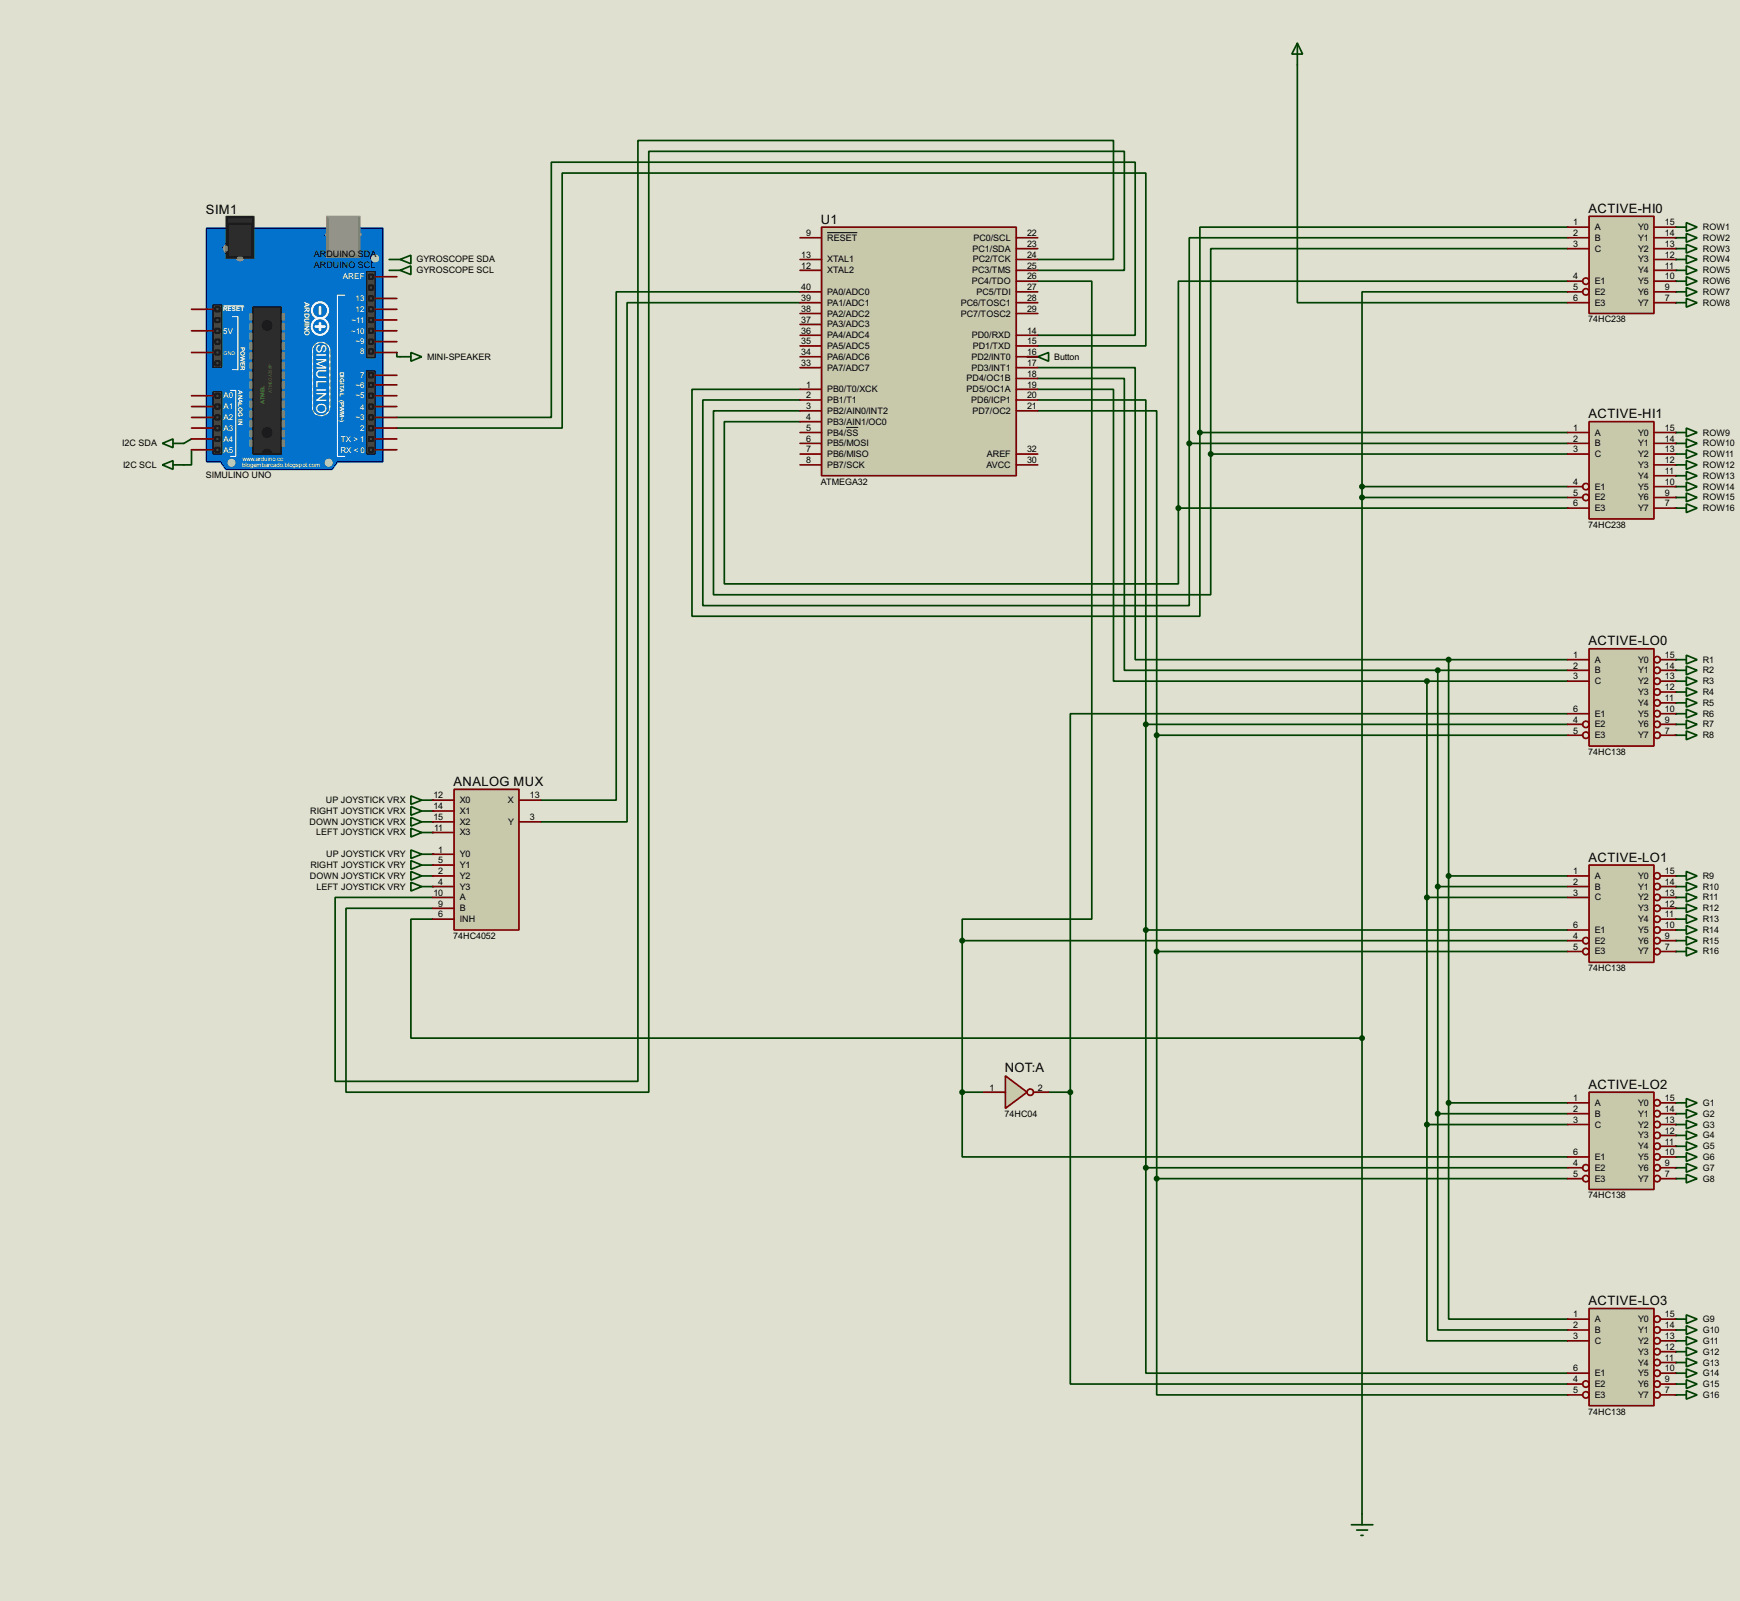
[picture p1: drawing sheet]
<svg xmlns="http://www.w3.org/2000/svg" width="409mm" height="376mm" viewBox="0 0 409 376" stroke-linecap="round" stroke-linejoin="round" font-family="sans-serif">
<path d="M0 0h408.9v376h-408.9z" fill="#e0e0d0"/>
<g fill="none" stroke="#004000" stroke-width=".4">
<path d="M243.9 78.8h22.9v-40.7h-137.2v60h-36.3M188 91.5h-25.4v53.3h119.4v-43.2M188 94h-22.8v48.3h114.3v-38.1M188 96.5h-20.3v43.2h116.8v-33M188 99.1h-17.8v38.1h106.7v-17.8M241.4 83.8h2.5M243.9 81.3h25.4v-40.6h-137.2v59.9h-38.8M243.9 94h25.4v76.2M243.9 86.4h22.9v68.6h73.6M243.9 88.9h20.3v68.6h73.7M243.9 91.5h17.8v68.5h73.6M243.9 96.5h27.9v76.2"/>
<path d="M320.1 114.3v2.6"/>
</g>
<g fill="#004000">
<circle cx="101.7" cy="188" r=".2"/>
<circle cx="101.7" cy="190.5" r=".2"/>
<circle cx="101.7" cy="193.1" r=".2"/>
<circle cx="101.7" cy="195.6" r=".2"/>
<circle cx="101.7" cy="200.7" r=".2"/>
<circle cx="101.7" cy="203.2" r=".2"/>
<circle cx="101.7" cy="205.8" r=".2"/>
<circle cx="101.7" cy="208.3" r=".2"/>
</g>
<g fill="none" stroke="#004000" stroke-width=".4">
<path d="M304.9 15.3v55.8h63.5M368.4 53.4h-86.4v48.2M368.4 55.9h-88.9v48.3M368.4 58.4h-83.9v48.3M188 68.6h-43.2v119.4h-17.7M188 71.1h-40.6v122h-20.3M243.9 61h17.8v-28h-111.8v221h-71.1v-43.2h22.9M243.9 63.5h20.3v-27.9h-111.7v221h-71.2v-43.2h20.4M368.4 68.6h-48.3v45.7M368.4 66.1h-91.5v53.3M93.3 82.8v1h.7M45 105.7v3.5h-1.8"/>
<path d="M45 103.1l-1.8 1.1M320.1 116.9v238.7M101.7 215.9h-5.1v28h223.5"/>
</g>
<g fill="#004000">
<circle cx="393.8" cy="53.4" r=".2"/>
<circle cx="393.8" cy="55.9" r=".2"/>
<circle cx="393.8" cy="58.4" r=".2"/>
<circle cx="393.8" cy="61" r=".2"/>
<circle cx="393.8" cy="63.5" r=".2"/>
<circle cx="393.8" cy="66.1" r=".2"/>
<circle cx="393.8" cy="68.6" r=".2"/>
<circle cx="393.8" cy="71.1" r=".2"/>
</g>
<path d="M276.9 119.4h91.5M279.5 104.2h88.9M282 101.6h86.4M284.5 106.7h83.9M320.1 116.9h48.3M320.1 114.3h48.3" fill="none" stroke="#004000" stroke-width=".4"/>
<g fill="#004000">
<circle cx="393.8" cy="101.6" r=".2"/>
<circle cx="393.8" cy="104.2" r=".2"/>
<circle cx="393.8" cy="106.7" r=".2"/>
<circle cx="393.8" cy="109.2" r=".2"/>
<circle cx="393.8" cy="111.8" r=".2"/>
<circle cx="393.8" cy="114.3" r=".2"/>
<circle cx="393.8" cy="116.9" r=".2"/>
<circle cx="393.8" cy="119.4" r=".2"/>
</g>
<path d="M337.9 157.5h30.5M340.4 155h28M269.3 170.2h99.1M271.8 172.7h96.6M335.3 160h33.1" fill="none" stroke="#004000" stroke-width=".4"/>
<g fill="#004000">
<circle cx="393.8" cy="155" r=".2"/>
<circle cx="393.8" cy="157.5" r=".2"/>
<circle cx="393.8" cy="160" r=".2"/>
<circle cx="393.8" cy="162.6" r=".2"/>
<circle cx="393.8" cy="165.1" r=".2"/>
<circle cx="393.8" cy="167.7" r=".2"/>
<circle cx="393.8" cy="170.2" r=".2"/>
<circle cx="393.8" cy="172.7" r=".2"/>
<circle cx="393.8" cy="205.8" r=".2"/>
<circle cx="393.8" cy="208.3" r=".2"/>
<circle cx="393.8" cy="210.8" r=".2"/>
<circle cx="393.8" cy="213.4" r=".2"/>
<circle cx="393.8" cy="215.9" r=".2"/>
<circle cx="393.8" cy="218.5" r=".2"/>
<circle cx="393.8" cy="221" r=".2"/>
<circle cx="393.8" cy="223.5" r=".2"/>
<circle cx="393.8" cy="259.1" r=".2"/>
<circle cx="393.8" cy="261.6" r=".2"/>
<circle cx="393.8" cy="264.2" r=".2"/>
<circle cx="393.8" cy="266.7" r=".2"/>
<circle cx="393.8" cy="269.3" r=".2"/>
<circle cx="393.8" cy="271.8" r=".2"/>
<circle cx="393.8" cy="274.3" r=".2"/>
<circle cx="393.8" cy="276.9" r=".2"/>
<circle cx="393.8" cy="309.9" r=".2"/>
<circle cx="393.8" cy="312.4" r=".2"/>
<circle cx="393.8" cy="315" r=".2"/>
<circle cx="393.8" cy="317.5" r=".2"/>
<circle cx="393.8" cy="320.1" r=".2"/>
<circle cx="393.8" cy="322.6" r=".2"/>
<circle cx="393.8" cy="325.1" r=".2"/>
<circle cx="393.8" cy="327.7" r=".2"/>
</g>
<g fill="none" stroke="#004000" stroke-width=".4">
<path d="M243.9 66.1h12.7v149.8h-30.5v5.1M337.9 157.5v104.1M340.4 155v104.1M269.3 170.2v104.1M271.8 172.7v104.2M335.3 160v104.2M368.4 167.7h-116.9v88.9M269.3 218.5h99.1M335.3 210.8h33.1M337.9 208.3h30.5M340.4 205.8h28M226.1 221h142.3"/>
<path d="M226.1 221v35.6M271.8 223.5h96.6M226.1 256.6v15.2h142.3M226.1 256.6h5.1M246.4 256.6h5.1M251.5 256.6v68.5h116.9M340.4 259.1v50.8h28M340.4 259.1h28M269.3 274.3v48.3h99.1M269.3 274.3h99.1M271.8 276.9v50.8h96.6M271.8 276.9h96.6"/>
<path d="M335.3 264.2v50.8h33.1M335.3 264.2h33.1M337.9 261.6v50.8h30.5M337.9 261.6h30.5"/>
</g>
<g fill="#004000" stroke="#004000" stroke-width=".4">
<circle cx="284.5" cy="106.7" r=".5"/>
<circle cx="279.4" cy="104.2" r=".5"/>
<circle cx="281.9" cy="101.6" r=".5"/>
<circle cx="276.9" cy="119.4" r=".5"/>
</g>
<path d="M48.6 53.6h41.4v54.9h-10.7l-1.3 1.8h-24.9l-1.2-1.8h-3.3z" fill-rule="evenodd" fill="#0272cc" stroke="#0000c0" stroke-width=".4"/>
<path d="M55.9 74.4v12.5M81.1 69.4h-1.8v37.8h1.8M54.2 91.7h1.2v15.5" fill="none" stroke="#fff" stroke-width=".25"/>
<circle cx="75.4" cy="82.6" r="2.15" fill="#c8c8aa"/>
<circle cx="75.4" cy="82.6" r="2.15" fill="#0272cc"/>
<circle cx="75.4" cy="82.6" r="2.15" fill="none" stroke="#c8c8aa" stroke-width=".23"/>
<circle cx="75.4" cy="82.6" r="2.15" fill="none" stroke="#fff" stroke-width=".23" stroke-dasharray="2 1 .5 1 .5 1"/>
<circle cx="75.4" cy="95.5" r="2.15" fill="#c8c8aa"/>
<circle cx="75.4" cy="95.5" r="2.15" fill="#0272cc"/>
<circle cx="75.4" cy="95.5" r="2.15" fill="none" stroke="#c8c8aa" stroke-width=".23"/>
<g fill="none" stroke="#fff" stroke-width=".23" stroke-dasharray=".5 1">
<path d="M73.5 96.3v-14.5M77.5 81.8v14.5"/>
<circle cx="75.4" cy="95.5" r="2.15"/>
</g>
<path d="M73.2 82.1h4.6v13.9h-4.6z" fill="#0272cc" stroke="#0272cc" stroke-width=".4"/>
<path d="M73.5 81.8v14.5M77.5 81.8v14.5" fill="none" stroke="#e0e0d0" stroke-width=".23"/>
<path d="M73 95.5l.7 2.6M73.5 81l-.5 1.3M77.5 81l.5 1.3M78 95.5l-.5 1.8" fill="none" stroke="#0272cc" stroke-width=".4"/>
<g fill="#0272cc" stroke="#fff" stroke-width=".5">
<circle cx="75.2" cy="72.9" r="1.9"/>
<circle cx="75.2" cy="76.7" r="1.95"/>
</g>
<path d="M74.2 76.7h2.1M75.2 72.2v1.5M75.2 76v1.5" fill="none" stroke="#fff" stroke-width=".65"/>
<path d="M54.7 74.4h1.2M54.7 86.9h1.2M54.2 107.2h1.2" fill="none" stroke="#fff" stroke-width=".25"/>
<path d="M52.6 71.9h4.6" fill="none" stroke="#fff" stroke-width=".23"/>
<g fill="#c0c0c0" stroke="#0000c0" stroke-width=".23">
<circle cx="77.2" cy="108.7" r="1.1"/>
<circle cx="54.4" cy="108.7" r="1.1"/>
<circle cx="88.1" cy="60.7" r="1.1"/>
</g>
<g fill="#464646" stroke="#000" stroke-width=".25">
<path d="M50.1 71.6h2v14.8h-2z"/>
<path d="M50.1 92h2v14.7h-2z"/>
<path d="M86.2 63.8h2v20.3h-2z"/>
<path d="M86.2 87.1h2v19.6h-2z"/>
</g>
<g fill="#464646" stroke="#000" stroke-width=".4">
<path d="M50.6 72.2h1v1h-1z"/>
<path d="M50.6 74.7h1v1h-1z"/>
<path d="M50.6 77.2h1v1h-1z"/>
<path d="M50.6 79.8h1v1h-1z"/>
<path d="M50.6 82.3h1v1h-1z"/>
<path d="M50.6 84.9h1v1h-1z"/>
<path d="M50.6 92.5h1v1h-1z"/>
<path d="M50.6 95h1v1h-1z"/>
<path d="M50.6 97.6h1v1h-1z"/>
<path d="M50.6 100.1h1v1h-1z"/>
<path d="M50.6 102.6h1v1h-1z"/>
<path d="M50.6 105.2h1v1h-1z"/>
<path d="M86.7 64.5h1v1h-1z"/>
<path d="M86.7 69.6h1v1h-1z"/>
<path d="M86.7 72.2h1v1h-1z"/>
<path d="M86.7 74.7h1v1h-1z"/>
<path d="M86.7 77.2h1v1h-1z"/>
<path d="M86.7 79.8h1v1h-1z"/>
<path d="M86.7 82.1h1v1h-1z"/>
<path d="M86.7 67.1h1v1h-1z"/>
<path d="M86.7 87.6h1v1.1h-1z"/>
<path d="M86.7 89.9h1v1h-1z"/>
<path d="M86.7 92.5h1v1h-1z"/>
<path d="M86.7 95h1v1h-1z"/>
<path d="M86.7 97.6h1v1h-1z"/>
<path d="M86.7 100.1h1v1h-1z"/>
<path d="M86.7 102.6h1v1h-1z"/>
<path d="M86.7 105.2h1v1h-1z"/>
</g>
<path d="M59.5 72.2h6.6v34.5h-6.6z" fill="#2c2c2c" stroke="#000" stroke-width=".4"/>
<g fill="#000" stroke="#000" stroke-width=".23">
<circle cx="62.7" cy="76.5" r="1.1"/>
<circle cx="62.7" cy="106.7" r="1.1"/>
<circle cx="62.7" cy="101.6" r="1.1"/>
</g>
<path d="M59.2 107.5h7.1" fill="none" stroke="#0272cc" stroke-width="1.2"/>
<g fill="#939393" stroke="#0000c0" stroke-width=".23">
<circle cx="84.6" cy="55.1" r=".55"/>
<circle cx="76.7" cy="55.1" r=".55"/>
</g>
<path d="M76.8 50.8h7.8v9.7h-7.8z" fill="#808080" stroke="#808080" stroke-width=".23"/>
<path d="M77.5 51.1h6.4v8.4h-6.4z" fill="#939393" stroke="#939393" stroke-width=".23"/>
<path d="M76.8 50.8l.7 .3M77.5 59.5l-.7 1M83.9 59.5l.7 1M84.6 50.8l-.7 .3" fill="none" stroke="#939393" stroke-width=".23"/>
<g fill="#939393" stroke="#0000c0" stroke-width=".23">
<circle cx="56.4" cy="60.2" r="1.35"/>
<circle cx="53.6" cy="58.4" r="1.35"/>
</g>
<path d="M53.1 50.8h6.6v9.9h-6.6z" fill="#000" stroke="#2c2c2c" stroke-width=".23"/>
<g fill="#808080" stroke="#808080" stroke-width=".4">
<path d="M55.9 60.5h1.1v.2h-1.1z"/>
<path d="M53.1 57.9h.3v1h-.3z"/>
</g>
<path d="M53.9 51.6h5.1v8.4h-5.1z" fill="#2c2c2c" stroke="#2c2c2c" stroke-width=".4"/>
<path d="M53.4 51.1h6.1v1.5h-6.1z" fill="#2c2c2c" stroke="#000" stroke-width=".4"/>
<g fill="#808080" stroke="#808080" stroke-width=".25">
<path d="M66.3 73.7h.6v1.5h-.6z"/>
<path d="M66.3 76h.6v1.5h-.6z"/>
<path d="M66.3 78.2h.6v1.6h-.6z"/>
<path d="M66.3 80.5h.6v1.6h-.6z"/>
<path d="M66.3 82.8h.6v1.5h-.6z"/>
<path d="M66.3 85.1h.6v1.5h-.6z"/>
<path d="M66.3 87.4h.6v1.5h-.6z"/>
<path d="M66.3 89.7h.6v1.5h-.6z"/>
<path d="M66.3 92h.6v1.5h-.6z"/>
<path d="M66.3 94.2h.6v1.6h-.6z"/>
<path d="M66.3 96.5h.6v1.6h-.6z"/>
<path d="M66.3 98.8h.6v1.5h-.6z"/>
<path d="M66.3 101.1h.6v1.5h-.6z"/>
<path d="M66.3 103.4h.6v1.5h-.6z"/>
<path d="M58.7 73.7h.5v1.5h-.5z"/>
<path d="M58.7 76h.5v1.5h-.5z"/>
<path d="M58.7 78.2h.5v1.6h-.5z"/>
<path d="M58.7 80.5h.5v1.6h-.5z"/>
<path d="M58.7 82.8h.5v1.5h-.5z"/>
<path d="M58.7 85.1h.5v1.5h-.5z"/>
<path d="M58.7 87.4h.5v1.5h-.5z"/>
<path d="M58.7 89.7h.5v1.5h-.5z"/>
<path d="M58.7 92h.5v1.5h-.5z"/>
<path d="M58.7 94.2h.5v1.6h-.5z"/>
<path d="M58.7 96.5h.5v1.6h-.5z"/>
<path d="M58.7 98.8h.5v1.5h-.5z"/>
<path d="M58.7 101.1h.5v1.5h-.5z"/>
<path d="M58.7 103.4h.5v1.5h-.5z"/>
</g>
<g fill="none" stroke="#800000" stroke-width=".4">
<path d="M45 77.7h5.1M45 72.7h5.1M88.2 77.7h5.1M88.2 75.2h5.1M88.2 72.7h5.1M88.2 70.1h5.1M88.2 65h5.1M45 98.1h5.1M45 95.5h5.1M45 93h5.1M45 82.8h5.1M88.2 98.1h5.1"/>
<path d="M88.2 95.5h5.1M88.2 93h5.1M88.2 90.4h5.1M88.2 82.8h5.1M88.2 80.3h5.1M88.2 88.2h5.1M45 105.7h5.1M45 103.1h5.1M45 100.6h5.1M88.2 105.7h5.1M88.2 103.1h5.1M88.2 100.6h5.1"/>
</g>
<path d="M241.4 83.8h2.5M243.9 83.8l2.5-1v2.1z" fill="none" stroke="#004000" stroke-width=".4"/>
<path d="M193.1 53.4h45.7v58.4h-45.7z" fill="#c8c8aa" stroke="#800000" stroke-width=".4"/>
<g fill="none" stroke="#800000" stroke-width=".4">
<path d="M188 55.9h5.1M238.8 55.9h5.1M238.8 58.4h5.1M188 63.5h5.1M188 61h5.1M188 78.8h5.1M188 68.6h5.1M188 71.1h5.1M188 73.7h5.1M188 76.2h5.1M238.8 63.5h5.1M238.8 61h5.1"/>
<path d="M238.8 78.8h5.1M238.8 66.1h5.1M238.8 68.6h5.1M238.8 71.1h5.1M238.8 73.7h5.1M188 91.5h5.1M188 94h5.1M188 96.5h5.1M188 99.1h5.1M188 81.3h5.1M188 83.8h5.1M188 86.4h5.1"/>
<path d="M238.8 91.5h5.1M238.8 94h5.1M238.8 96.5h5.1M238.8 81.3h5.1M238.8 83.8h5.1M238.8 86.4h5.1M238.8 88.9h5.1M188 101.6h5.1M188 104.2h5.1M188 106.7h5.1M188 109.2h5.1M238.8 106.7h5.1"/>
<path d="M238.8 109.2h5.1"/>
</g>
<path d="M194.4 54.7h7.1M198.9 100.4h2.8" fill="none" stroke="#000" stroke-width=".23"/>
<g fill="#004000" stroke="#004000" stroke-width=".4">
<circle cx="269.2" cy="170.2" r=".5"/>
<circle cx="340.4" cy="155" r=".5"/>
<circle cx="337.8" cy="157.5" r=".5"/>
<circle cx="335.3" cy="160" r=".5"/>
<circle cx="271.8" cy="172.7" r=".5"/>
<circle cx="320" cy="114.3" r=".5"/>
<circle cx="320" cy="116.9" r=".5"/>
</g>
<g fill="none" stroke="#004000" stroke-width=".4">
<path d="M304.9 10.2l1.2 2.5h-2.5zM304.9 10.2v5.1M96.6 199.7l2.5 1-2.5 1zM96.6 187l2.5 1-2.5 1zM96.6 189.5l2.5 1-2.5 1zM96.6 192l2.5 1.1-2.5 1zM96.6 194.6l2.5 1-2.5 1zM99.1 188h2.6M99.1 190.5h2.6M99.1 193.1h2.6M99.1 195.6h2.6M96.6 202.2l2.5 1-2.5 1z"/>
<path d="M96.6 204.7l2.5 1.1-2.5 1zM96.6 207.3l2.5 1-2.5 1zM99.1 200.7h2.6M99.1 203.2h2.6M99.1 205.8h2.6M99.1 208.3h2.6M317.6 358.2h5M318.8 359.4h2.6M320.1 355.6v2.6M319.8 360.7h.5"/>
</g>
<path d="M106.7 185.4h15.3v33.1h-15.3z" fill="#c8c8aa" stroke="#800000" stroke-width=".4"/>
<g fill="none" stroke="#800000" stroke-width=".4">
<path d="M101.7 188h5M101.7 190.5h5M101.7 193.1h5M101.7 195.6h5M122 188h5.1M122 193.1h5.1M101.7 200.7h5M101.7 203.2h5M101.7 205.8h5M101.7 208.3h5M101.7 210.8h5M101.7 213.4h5"/>
<path d="M101.7 215.9h5"/>
</g>
<circle cx="320" cy="243.9" r=".5" fill="#004000" stroke="#004000" stroke-width=".4"/>
<g fill="none" stroke="#004000" stroke-width=".4">
<path d="M393.8 53.4h2.5M393.8 55.9h2.5M393.8 58.4h2.5M396.3 52.3l2.5 1.1-2.5 1zM396.3 54.9l2.5 1-2.5 1zM396.3 57.4l2.5 1-2.5 1.1zM396.3 60l2.5 1-2.5 1zM393.8 61h2.5M393.8 63.5h2.5M393.8 66.1h2.5M393.8 68.6h2.5M393.8 71.1h2.5"/>
<path d="M396.3 62.5l2.5 1-2.5 1zM396.3 65l2.5 1.1-2.5 1zM396.3 67.6l2.5 1-2.5 1zM396.3 70.1l2.5 1-2.5 1.1zM94 83.8h2.6M96.6 82.8l2.5 1-2.5 1.1zM38.2 104.2l2.5-1.1v2.1zM38.2 109.2l2.5-1v2.1zM40.7 104.2h2.5M40.7 109.2h2.5"/>
</g>
<path d="M373.4 50.8h15.3v22.9h-15.3z" fill="#c8c8aa" stroke="#800000" stroke-width=".4"/>
<g fill="none" stroke="#800000" stroke-width=".4">
<path d="M368.4 53.4h5M368.4 55.9h5M368.4 58.4h5M388.7 53.4h5.1M388.7 55.9h5.1M388.7 58.4h5.1M368.4 71.1h5M368.4 68.6h3.5M368.4 66.1h3.5M388.7 71.1h5.1M388.7 68.6h5.1M388.7 66.1h5.1"/>
<path d="M388.7 61h5.1M388.7 63.5h5.1"/>
<circle cx="372.6" cy="66.1" r=".75"/>
<circle cx="372.6" cy="68.6" r=".75"/>
</g>
<g fill="none" stroke="#004000" stroke-width=".4">
<path d="M393.8 101.6h2.5M393.8 104.2h2.5M393.8 106.7h2.5M393.8 109.2h2.5M393.8 111.8h2.5M393.8 114.3h2.5M393.8 116.9h2.5M393.8 119.4h2.5M396.3 100.6l2.5 1-2.5 1zM396.3 103.1l2.5 1.1-2.5 1zM396.3 105.7l2.5 1-2.5 1zM396.3 108.2l2.5 1-2.5 1.1z"/>
<path d="M396.3 110.8l2.5 1-2.5 1zM396.3 113.3l2.5 1-2.5 1zM396.3 115.8l2.5 1.1-2.5 1zM396.3 118.4l2.5 1-2.5 1z"/>
</g>
<path d="M373.4 99.1h15.3v22.8h-15.3z" fill="#c8c8aa" stroke="#800000" stroke-width=".4"/>
<g fill="none" stroke="#800000" stroke-width=".4">
<path d="M368.4 101.6h5M368.4 104.2h5M368.4 106.7h5M368.4 119.4h5M368.4 116.9h3.5M368.4 114.3h3.5M388.7 101.6h5.1M388.7 104.2h5.1M388.7 106.7h5.1M388.7 119.4h5.1M388.7 116.9h5.1M388.7 114.3h5.1"/>
<path d="M388.7 109.2h5.1M388.7 111.8h5.1"/>
<circle cx="372.6" cy="114.3" r=".75"/>
<circle cx="372.6" cy="116.9" r=".75"/>
</g>
<g fill="none" stroke="#004000" stroke-width=".4">
<path d="M393.8 155h2.5M393.8 157.5h2.5M396.3 153.9l2.5 1.1-2.5 1zM396.3 156.5l2.5 1-2.5 1zM396.3 159l2.5 1-2.5 1.1zM393.8 160h2.5M393.8 162.6h2.5M393.8 165.1h2.5M393.8 167.7h2.5M393.8 170.2h2.5M393.8 172.7h2.5M396.3 161.6l2.5 1-2.5 1z"/>
<path d="M396.3 164.1l2.5 1-2.5 1zM396.3 166.6l2.5 1.1-2.5 1zM396.3 169.2l2.5 1-2.5 1zM396.3 171.7l2.5 1-2.5 1.1z"/>
</g>
<path d="M373.4 152.4h15.3v22.9h-15.3z" fill="#c8c8aa" stroke="#800000" stroke-width=".4"/>
<g fill="none" stroke="#800000" stroke-width=".4">
<path d="M368.4 155h5M368.4 157.5h5M390.2 155h3.6M390.2 157.5h3.6M368.4 160h5M368.4 167.7h5M368.4 170.2h3.5M368.4 172.7h3.5M390.2 160h3.6M390.2 167.7h3.6M390.2 170.2h3.6M390.2 172.7h3.6"/>
<path d="M390.2 162.6h3.6M390.2 165.1h3.6"/>
<circle cx="389.4" cy="157.5" r=".75"/>
<circle cx="389.4" cy="155" r=".75"/>
<circle cx="372.6" cy="170.2" r=".75"/>
<circle cx="372.6" cy="172.7" r=".75"/>
<circle cx="389.4" cy="170.2" r=".75"/>
<circle cx="389.4" cy="160" r=".75"/>
<circle cx="389.4" cy="167.7" r=".75"/>
<circle cx="389.4" cy="165.1" r=".75"/>
<circle cx="389.4" cy="172.7" r=".75"/>
<circle cx="389.4" cy="162.6" r=".75"/>
</g>
<g fill="none" stroke="#004000" stroke-width=".4">
<path d="M393.8 205.8h2.5M393.8 208.3h2.5M393.8 210.8h2.5M393.8 213.4h2.5M393.8 215.9h2.5M393.8 218.5h2.5M396.3 204.7l2.5 1.1-2.5 1zM396.3 207.3l2.5 1-2.5 1zM396.3 209.8l2.5 1-2.5 1.1zM396.3 212.4l2.5 1-2.5 1zM396.3 214.9l2.5 1-2.5 1zM396.3 217.4l2.5 1.1-2.5 1z"/>
<path d="M396.3 220l2.5 1-2.5 1zM393.8 221h2.5M393.8 223.5h2.5M396.3 222.5l2.5 1-2.5 1.1z"/>
</g>
<path d="M373.4 203.2h15.3v22.9h-15.3z" fill="#c8c8aa" stroke="#800000" stroke-width=".4"/>
<g fill="none" stroke="#800000" stroke-width=".4">
<path d="M368.4 205.8h5M368.4 208.3h5M368.4 210.8h5M368.4 218.5h5M390.2 205.8h3.6M390.2 208.3h3.6M390.2 210.8h3.6M390.2 218.5h3.6M390.2 213.4h3.6M390.2 215.9h3.6M368.4 221h3.5M368.4 223.5h3.5"/>
<path d="M390.2 221h3.6M390.2 223.5h3.6"/>
<circle cx="389.4" cy="208.3" r=".75"/>
<circle cx="389.4" cy="210.8" r=".75"/>
<circle cx="389.4" cy="213.4" r=".75"/>
<circle cx="389.4" cy="218.5" r=".75"/>
<circle cx="389.4" cy="205.8" r=".75"/>
<circle cx="389.4" cy="215.9" r=".75"/>
<circle cx="372.6" cy="221" r=".75"/>
<circle cx="372.6" cy="223.5" r=".75"/>
<circle cx="389.4" cy="221" r=".75"/>
<circle cx="389.4" cy="223.5" r=".75"/>
</g>
<g fill="none" stroke="#004000" stroke-width=".4">
<path d="M393.8 259.1h2.5M396.3 258.1l2.5 1-2.5 1zM393.8 261.6h2.5M393.8 264.2h2.5M393.8 266.7h2.5M393.8 269.3h2.5M393.8 271.8h2.5M393.8 274.3h2.5M393.8 276.9h2.5M396.3 260.6l2.5 1-2.5 1.1zM396.3 263.2l2.5 1-2.5 1zM396.3 265.7l2.5 1-2.5 1z"/>
<path d="M396.3 268.2l2.5 1.1-2.5 1zM396.3 270.8l2.5 1-2.5 1zM396.3 273.3l2.5 1-2.5 1.1zM396.3 275.9l2.5 1-2.5 1z"/>
</g>
<path d="M373.4 256.6h15.3v22.8h-15.3z" fill="#c8c8aa" stroke="#800000" stroke-width=".4"/>
<g fill="none" stroke="#800000" stroke-width=".4">
<path d="M368.4 259.1h5M390.2 259.1h3.6M368.4 261.6h5M368.4 264.2h5M368.4 271.8h5M368.4 274.3h3.5M368.4 276.9h3.5M390.2 261.6h3.6M390.2 264.2h3.6M390.2 271.8h3.6M390.2 274.3h3.6M390.2 276.9h3.6"/>
<path d="M390.2 266.7h3.6M390.2 269.3h3.6"/>
<circle cx="389.4" cy="259.1" r=".75"/>
<circle cx="372.6" cy="274.3" r=".75"/>
<circle cx="372.6" cy="276.9" r=".75"/>
<circle cx="389.4" cy="266.7" r=".75"/>
<circle cx="389.4" cy="271.8" r=".75"/>
<circle cx="389.4" cy="261.6" r=".75"/>
<circle cx="389.4" cy="274.3" r=".75"/>
<circle cx="389.4" cy="264.2" r=".75"/>
<circle cx="389.4" cy="269.3" r=".75"/>
<circle cx="389.4" cy="276.9" r=".75"/>
</g>
<g fill="none" stroke="#004000" stroke-width=".4">
<path d="M393.8 309.9h2.5M393.8 312.4h2.5M393.8 315h2.5M393.8 317.5h2.5M396.3 308.9l2.5 1-2.5 1zM396.3 311.4l2.5 1-2.5 1.1zM396.3 314l2.5 1-2.5 1zM396.3 316.5l2.5 1-2.5 1zM396.3 319l2.5 1.1-2.5 1zM393.8 320.1h2.5M393.8 322.6h2.5M393.8 325.1h2.5"/>
<path d="M393.8 327.7h2.5M396.3 321.6l2.5 1-2.5 1zM396.3 324.1l2.5 1-2.5 1.1zM396.3 326.7l2.5 1-2.5 1z"/>
</g>
<path d="M373.4 307.4h15.3v22.8h-15.3z" fill="#c8c8aa" stroke="#800000" stroke-width=".4"/>
<g fill="none" stroke="#800000" stroke-width=".4">
<path d="M368.4 309.9h5M368.4 312.4h5M368.4 315h5M390.2 309.9h3.6M390.2 312.4h3.6M390.2 315h3.6M390.2 317.5h3.6M368.4 322.6h5M368.4 325.1h3.5M368.4 327.7h3.5M390.2 322.6h3.6M390.2 325.1h3.6"/>
<path d="M390.2 327.7h3.6M390.2 320.1h3.6"/>
<circle cx="389.4" cy="317.5" r=".75"/>
<circle cx="389.4" cy="315" r=".75"/>
<circle cx="389.4" cy="309.9" r=".75"/>
<circle cx="389.4" cy="312.4" r=".75"/>
<circle cx="372.6" cy="327.7" r=".75"/>
<circle cx="372.6" cy="325.1" r=".75"/>
<circle cx="389.4" cy="322.6" r=".75"/>
<circle cx="389.4" cy="320.1" r=".75"/>
<circle cx="389.4" cy="327.7" r=".75"/>
<circle cx="389.4" cy="325.1" r=".75"/>
</g>
<g fill="#004000" stroke="#004000" stroke-width=".4">
<circle cx="340.4" cy="205.8" r=".5"/>
<circle cx="337.8" cy="208.3" r=".5"/>
<circle cx="335.3" cy="210.8" r=".5"/>
<circle cx="340.4" cy="259.1" r=".5"/>
<circle cx="337.8" cy="261.6" r=".5"/>
<circle cx="335.3" cy="264.2" r=".5"/>
<circle cx="271.8" cy="223.5" r=".5"/>
<circle cx="269.2" cy="218.5" r=".5"/>
<circle cx="269.2" cy="274.3" r=".5"/>
<circle cx="271.8" cy="276.9" r=".5"/>
</g>
<path d="M236.3 252.7l5.1 3.9-5.1 3.8z" fill="#c8c8aa" stroke="#800000" stroke-width=".4"/>
<g fill="none" stroke="#800000" stroke-width=".4">
<path d="M231.2 256.6h5.1M242.9 256.6h3.5"/>
<circle cx="242.1" cy="256.6" r=".75"/>
</g>
<g fill="#004000" stroke="#004000" stroke-width=".4">
<circle cx="226.1" cy="256.6" r=".5"/>
<circle cx="251.5" cy="256.6" r=".5"/>
<circle cx="226.1" cy="221" r=".5"/>
</g>
<path d="M91.5 61h2.5M91.5 63.5h2.5M94 61l2.6-1v2zM94 63.5l2.6-1v2z" fill="none" stroke="#004000" stroke-width=".4"/>
<g font-size="3.7" fill="#fff">
<text x="74.4" y="80.8" transform="rotate(90 74.4 80.8)">S</text>
<text x="74.4" y="83" transform="rotate(90 74.4 83)">IMULINO</text>
</g>
<g font-size="3.4">
<text x="48.4" y="50.1">SIM1</text>
<text x="192.9" y="52.6">U1</text>
<text x="373.3" y="50">ACTIVE-HI0</text>
<text x="373.3" y="98.2">ACTIVE-HI1</text>
<text x="373.3" y="151.6">ACTIVE-LO0</text>
<text x="106.6" y="184.6">ANALOG MUX</text>
<text x="373.3" y="202.4">ACTIVE-LO1</text>
<text x="236.1" y="251.9">NOT:A</text>
<text x="373.3" y="255.8">ACTIVE-LO2</text>
<text x="373.3" y="306.6">ACTIVE-LO3</text>
</g>
<g font-size="2.4">
<text x="369.7" y="52.9">1</text>
<text x="391.2" y="52.9">15</text>
<text x="189.4" y="55.4">9</text>
<text x="194.4" y="56.5">RESET</text>
<text x="228.5" y="59.1">PC1/SDA</text>
<text x="228.7" y="56.5">PC0/SCL</text>
<text x="241.4" y="55.4">22</text>
<text x="241.4" y="58">23</text>
<text x="369.7" y="55.4">2</text>
<text x="369.7" y="58">3</text>
<text x="374.7" y="54">A</text>
<text x="374.7" y="56.5">B</text>
<text x="374.7" y="59.1">C</text>
<text x="384.9" y="54">Y0</text>
<text x="384.9" y="56.5">Y1</text>
<text x="384.9" y="59.1">Y2</text>
<text x="391.2" y="55.4">14</text>
<text x="391.2" y="58">13</text>
<text x="400.1" y="54">ROW1</text>
<text x="400.1" y="56.5">ROW2</text>
<text x="400.1" y="59.1">ROW3</text>
<text x="73.7" y="60.3">ARDUINO SDA</text>
<text x="73.7" y="62.8">ARDUINO SCL</text>
<text x="97.8" y="61.7">GYROSCOPE SDA</text>
<text x="97.8" y="64.2">GYROSCOPE SCL</text>
<text x="188.3" y="63.1">12</text>
<text x="188.3" y="60.6">13</text>
<text x="194.4" y="64.2">XTAL2</text>
<text x="194.4" y="61.7">XTAL1</text>
<text x="228.4" y="64.2">PC3/TMS</text>
<text x="228.6" y="61.7">PC2/TCK</text>
<text x="241.4" y="60.6">24</text>
<text x="241.4" y="63.1">25</text>
<text x="241.4" y="65.6">26</text>
<text x="369.7" y="65.6">4</text>
<text x="384.9" y="61.7">Y3</text>
<text x="384.9" y="64.2">Y4</text>
<text x="391.2" y="60.6">12</text>
<text x="391.2" y="63.1">11</text>
<text x="391.2" y="65.6">10</text>
<text x="400.1" y="61.7">ROW4</text>
<text x="400.1" y="64.2">ROW5</text>
<text x="188.3" y="70.7">39</text>
<text x="188.3" y="68.1">40</text>
<text x="194.4" y="71.8">PA1/ADC1</text>
<text x="194.4" y="69.2">PA0/ADC0</text>
<text x="225.8" y="71.8">PC6/TOSC1</text>
<text x="228.3" y="66.7">PC4/TDO</text>
<text x="229.4" y="69.2">PC5/TDI</text>
<text x="241.4" y="68.1">27</text>
<text x="241.4" y="70.7">28</text>
<text x="369.7" y="70.7">6</text>
<text x="369.7" y="68.1">5</text>
<text x="374.7" y="71.8">E3</text>
<text x="374.7" y="69.2">E2</text>
<text x="374.7" y="66.7">E1</text>
<text x="384.9" y="66.7">Y5</text>
<text x="384.9" y="69.2">Y6</text>
<text x="384.9" y="71.8">Y7</text>
<text x="391.2" y="68.1">9</text>
<text x="391.2" y="70.7">7</text>
<text x="400.1" y="66.7">ROW6</text>
<text x="400.1" y="69.2">ROW7</text>
<text x="400.1" y="71.8">ROW8</text>
<text x="188.3" y="75.8">37</text>
<text x="188.3" y="73.3">38</text>
<text x="194.4" y="76.9">PA3/ADC3</text>
<text x="194.4" y="74.4">PA2/ADC2</text>
<text x="225.8" y="74.4">PC7/TOSC2</text>
<text x="241.4" y="73.3">29</text>
<text x="373.2" y="75.8">74HC238</text>
<text x="188.3" y="83.4">34</text>
<text x="188.3" y="80.8">35</text>
<text x="188.3" y="78.3">36</text>
<text x="194.4" y="81.9">PA5/ADC5</text>
<text x="194.4" y="79.5">PA4/ADC4</text>
<text x="228.4" y="79.5">PD0/RXD</text>
<text x="228.6" y="81.9">PD1/TXD</text>
<text x="241.4" y="78.3">14</text>
<text x="241.4" y="80.8">15</text>
<text x="241.4" y="83.4">16</text>
<text x="100.4" y="84.5">MINI-SPEAKER</text>
<text x="188.3" y="86">33</text>
<text x="194.4" y="87.1">PA7/ADC7</text>
<text x="194.4" y="84.5">PA6/ADC6</text>
<text x="227.1" y="89.6">PD4/OC1B</text>
<text x="228.3" y="84.5">PD2/INT0</text>
<text x="228.3" y="87.1">PD3/INT1</text>
<text x="241.4" y="86">17</text>
<text x="241.4" y="88.5">18</text>
<text x="247.7" y="84.5">Button</text>
<text x="189.4" y="91">1</text>
<text x="189.4" y="93.6">2</text>
<text x="194.4" y="92.2">PB0/T0/XCK</text>
<text x="194.4" y="94.6">PB1/T1</text>
<text x="227.1" y="92.2">PD5/OC1A</text>
<text x="228.2" y="94.6">PD6/ICP1</text>
<text x="241.4" y="91">19</text>
<text x="241.4" y="93.6">20</text>
<text x="189.4" y="96.1">3</text>
<text x="189.4" y="98.7">4</text>
<text x="189.4" y="101.2">5</text>
<text x="194.4" y="97.2">PB2/AIN0/INT2</text>
<text x="194.4" y="99.8">PB3/AIN1/OC0</text>
<text x="228.5" y="97.2">PD7/OC2</text>
<text x="241.4" y="96.1">21</text>
<text x="369.7" y="101.2">1</text>
<text x="391.2" y="101.2">15</text>
<text x="28.7" y="104.9">I2C SDA</text>
<text x="189.4" y="103.7">6</text>
<text x="189.4" y="106.3">7</text>
<text x="194.4" y="102.3">PB4/SS</text>
<text x="194.4" y="104.9">PB5/MOSI</text>
<text x="194.4" y="107.3">PB6/MISO</text>
<text x="231.9" y="107.3">AREF</text>
<text x="241.4" y="106.3">32</text>
<text x="369.7" y="103.7">2</text>
<text x="369.7" y="106.3">3</text>
<text x="374.7" y="102.3">A</text>
<text x="374.7" y="104.9">B</text>
<text x="374.7" y="107.3">C</text>
<text x="384.9" y="102.3">Y0</text>
<text x="384.9" y="104.9">Y1</text>
<text x="384.9" y="107.3">Y2</text>
<text x="391.2" y="103.7">14</text>
<text x="391.2" y="106.3">13</text>
<text x="400.1" y="102.3">ROW9</text>
<text x="400.1" y="104.9">ROW10</text>
<text x="400.1" y="107.3">ROW11</text>
<text x="28.9" y="109.9">I2C SCL</text>
<text x="48.4" y="112.3">SIMULINO UNO</text>
<text x="189.4" y="108.8">8</text>
<text x="192.9" y="113.9">ATMEGA32</text>
<text x="194.4" y="109.9">PB7/SCK</text>
<text x="231.8" y="109.9">AVCC</text>
<text x="241.4" y="108.8">30</text>
<text x="369.7" y="113.9">4</text>
<text x="384.9" y="109.9">Y3</text>
<text x="384.9" y="112.5">Y4</text>
<text x="391.2" y="108.8">12</text>
<text x="391.2" y="111.4">11</text>
<text x="391.2" y="113.9">10</text>
<text x="400.1" y="109.9">ROW12</text>
<text x="400.1" y="112.5">ROW13</text>
<text x="369.7" y="119">6</text>
<text x="369.7" y="116.4">5</text>
<text x="374.7" y="117.6">E2</text>
<text x="374.7" y="115">E1</text>
<text x="384.9" y="115">Y5</text>
<text x="384.9" y="117.6">Y6</text>
<text x="391.2" y="116.4">9</text>
<text x="391.2" y="119">7</text>
<text x="400.1" y="115">ROW14</text>
<text x="400.1" y="117.6">ROW15</text>
<text x="373.2" y="124">74HC238</text>
<text x="374.7" y="120">E3</text>
<text x="384.9" y="120">Y7</text>
<text x="400.1" y="120">ROW16</text>
<text x="369.7" y="154.5">1</text>
<text x="374.7" y="155.7">A</text>
<text x="384.9" y="155.7">Y0</text>
<text x="391.2" y="154.5">15</text>
<text x="400.1" y="155.7">R1</text>
<text x="369.7" y="157.1">2</text>
<text x="369.7" y="159.6">3</text>
<text x="374.7" y="158.1">B</text>
<text x="374.7" y="160.7">C</text>
<text x="384.9" y="158.1">Y1</text>
<text x="384.9" y="160.7">Y2</text>
<text x="391.2" y="157.1">14</text>
<text x="391.2" y="159.6">13</text>
<text x="400.1" y="158.1">R2</text>
<text x="400.1" y="160.7">R3</text>
<text x="369.7" y="167.2">6</text>
<text x="384.9" y="163.3">Y3</text>
<text x="384.9" y="165.8">Y4</text>
<text x="391.2" y="162.2">12</text>
<text x="391.2" y="164.7">11</text>
<text x="391.2" y="167.2">10</text>
<text x="400.1" y="163.3">R4</text>
<text x="400.1" y="165.8">R5</text>
<text x="369.7" y="169.8">4</text>
<text x="369.7" y="172.3">5</text>
<text x="374.7" y="168.4">E1</text>
<text x="374.7" y="170.8">E2</text>
<text x="374.7" y="173.4">E3</text>
<text x="384.9" y="168.4">Y5</text>
<text x="384.9" y="170.8">Y6</text>
<text x="384.9" y="173.4">Y7</text>
<text x="391.2" y="169.8">9</text>
<text x="391.2" y="172.3">7</text>
<text x="400.1" y="168.4">R6</text>
<text x="400.1" y="170.8">R7</text>
<text x="400.1" y="173.4">R8</text>
<text x="373.2" y="177.4">74HC138</text>
<text x="72.9" y="191.2">RIGHT JOYSTICK VRX</text>
<text x="76.6" y="188.7">UP JOYSTICK VRX</text>
<text x="101.9" y="187.6">12</text>
<text x="101.9" y="190.1">14</text>
<text x="108" y="188.7">X0</text>
<text x="108" y="191.2">X1</text>
<text x="119.3" y="188.7">X</text>
<text x="124.5" y="187.6">13</text>
<text x="72.7" y="193.8">DOWN JOYSTICK VRX</text>
<text x="74.3" y="196.3">LEFT JOYSTICK VRX</text>
<text x="101.9" y="192.7">15</text>
<text x="102" y="195.2">11</text>
<text x="108" y="193.8">X2</text>
<text x="108" y="196.3">X3</text>
<text x="119.4" y="193.8">Y</text>
<text x="124.5" y="192.7">3</text>
<text x="72.9" y="203.9">RIGHT JOYSTICK VRY</text>
<text x="76.6" y="201.4">UP JOYSTICK VRY</text>
<text x="103" y="200.3">1</text>
<text x="103" y="202.8">5</text>
<text x="108" y="201.4">Y0</text>
<text x="108" y="203.9">Y1</text>
<text x="72.8" y="206.5">DOWN JOYSTICK VRY</text>
<text x="74.3" y="209">LEFT JOYSTICK VRY</text>
<text x="103" y="205.4">2</text>
<text x="103" y="207.9">4</text>
<text x="108" y="206.5">Y2</text>
<text x="108" y="209">Y3</text>
<text x="369.7" y="205.4">1</text>
<text x="369.7" y="207.9">2</text>
<text x="374.7" y="206.5">A</text>
<text x="374.7" y="209">B</text>
<text x="384.9" y="206.5">Y0</text>
<text x="384.9" y="209">Y1</text>
<text x="391.2" y="205.4">15</text>
<text x="391.2" y="207.9">14</text>
<text x="400.1" y="206.5">R9</text>
<text x="400.1" y="209">R10</text>
<text x="101.9" y="210.4">10</text>
<text x="103" y="213">9</text>
<text x="103" y="215.5">6</text>
<text x="108" y="211.5">A</text>
<text x="108" y="214.1">B</text>
<text x="369.7" y="210.4">3</text>
<text x="374.7" y="211.5">C</text>
<text x="384.9" y="211.5">Y2</text>
<text x="384.9" y="214.1">Y3</text>
<text x="391.2" y="210.4">13</text>
<text x="391.2" y="213">12</text>
<text x="391.2" y="215.5">11</text>
<text x="400.1" y="211.5">R11</text>
<text x="400.1" y="214.1">R12</text>
<text x="106.5" y="220.6">74HC4052</text>
<text x="108" y="216.6">INH</text>
<text x="369.7" y="218.1">6</text>
<text x="369.7" y="220.6">4</text>
<text x="374.7" y="219.2">E1</text>
<text x="374.7" y="221.7">E2</text>
<text x="384.9" y="216.6">Y4</text>
<text x="384.9" y="219.2">Y5</text>
<text x="384.9" y="221.7">Y6</text>
<text x="391.2" y="218.1">10</text>
<text x="391.2" y="220.6">9</text>
<text x="400.1" y="216.6">R13</text>
<text x="400.1" y="219.2">R14</text>
<text x="400.1" y="221.7">R15</text>
<text x="369.7" y="223.1">5</text>
<text x="374.7" y="224.2">E3</text>
<text x="384.9" y="224.2">Y7</text>
<text x="391.2" y="223.1">7</text>
<text x="400.1" y="224.2">R16</text>
<text x="373.2" y="228.2">74HC138</text>
<text x="232.6" y="256.2">1</text>
<text x="243.9" y="256.2">2</text>
<text x="236.1" y="262.5">74HC04</text>
<text x="369.7" y="258.7">1</text>
<text x="369.7" y="261.2">2</text>
<text x="369.7" y="263.8">3</text>
<text x="374.7" y="259.8">A</text>
<text x="374.7" y="262.3">B</text>
<text x="384.9" y="259.8">Y0</text>
<text x="384.9" y="262.3">Y1</text>
<text x="391.2" y="258.7">15</text>
<text x="391.2" y="261.2">14</text>
<text x="391.2" y="263.8">13</text>
<text x="400.1" y="259.8">G1</text>
<text x="400.1" y="262.3">G2</text>
<text x="374.7" y="264.9">C</text>
<text x="384.9" y="264.9">Y2</text>
<text x="384.9" y="267.4">Y3</text>
<text x="384.9" y="270">Y4</text>
<text x="391.2" y="266.3">12</text>
<text x="391.2" y="268.9">11</text>
<text x="400.1" y="264.9">G3</text>
<text x="400.1" y="267.4">G4</text>
<text x="400.1" y="270">G5</text>
<text x="369.7" y="271.4">6</text>
<text x="369.7" y="273.9">4</text>
<text x="374.7" y="272.5">E1</text>
<text x="374.7" y="275">E2</text>
<text x="384.9" y="272.5">Y5</text>
<text x="384.9" y="275">Y6</text>
<text x="391.2" y="271.4">10</text>
<text x="391.2" y="273.9">9</text>
<text x="400.1" y="272.5">G6</text>
<text x="400.1" y="275">G7</text>
<text x="369.7" y="276.5">5</text>
<text x="373.2" y="281.5">74HC138</text>
<text x="374.7" y="277.6">E3</text>
<text x="384.9" y="277.6">Y7</text>
<text x="391.2" y="276.5">7</text>
<text x="400.1" y="277.6">G8</text>
<text x="369.7" y="309.5">1</text>
<text x="374.7" y="310.6">A</text>
<text x="384.9" y="310.6">Y0</text>
<text x="391.2" y="309.5">15</text>
<text x="400.1" y="310.6">G9</text>
<text x="369.7" y="312">2</text>
<text x="369.7" y="314.6">3</text>
<text x="374.7" y="313.1">B</text>
<text x="374.7" y="315.7">C</text>
<text x="384.9" y="313.1">Y1</text>
<text x="384.9" y="315.7">Y2</text>
<text x="391.2" y="312">14</text>
<text x="391.2" y="314.6">13</text>
<text x="391.2" y="317.1">12</text>
<text x="400.1" y="313.1">G10</text>
<text x="400.1" y="315.7">G11</text>
<text x="369.7" y="322.2">6</text>
<text x="374.7" y="323.3">E1</text>
<text x="384.9" y="318.2">Y3</text>
<text x="384.9" y="320.8">Y4</text>
<text x="384.9" y="323.3">Y5</text>
<text x="391.2" y="319.7">11</text>
<text x="391.2" y="322.2">10</text>
<text x="400.1" y="318.2">G12</text>
<text x="400.1" y="320.8">G13</text>
<text x="400.1" y="323.3">G14</text>
<text x="369.7" y="324.7">4</text>
<text x="369.7" y="327.3">5</text>
<text x="374.7" y="325.8">E2</text>
<text x="374.7" y="328.4">E3</text>
<text x="384.9" y="325.8">Y6</text>
<text x="384.9" y="328.4">Y7</text>
<text x="391.2" y="324.7">9</text>
<text x="391.2" y="327.3">7</text>
<text x="400.1" y="325.8">G15</text>
<text x="400.1" y="328.4">G16</text>
<text x="373.2" y="332.3">74HC138</text>
</g>
<g font-size="2.1" fill="#fff">
<text x="80.5" y="65.6">AREF</text>
<text x="83.6" y="70.8">13</text>
<text x="82.6" y="75.8">~11</text>
<text x="83.6" y="73.3">12</text>
<text x="52.5" y="78.3">5V</text>
<text x="82.5" y="78.3">~10</text>
<text x="83.6" y="80.9">~9</text>
<text x="84.6" y="83.2">8</text>
<text x="84.6" y="88.8">7</text>
<text x="52.5" y="93.6">A0</text>
<text x="83.6" y="91">~6</text>
<text x="83.6" y="93.6">~5</text>
<text x="52.5" y="96.2">A1</text>
<text x="52.5" y="98.7">A2</text>
<text x="52.5" y="101.2">A3</text>
<text x="83.6" y="98.7">~3</text>
<text x="84.6" y="96.4">4</text>
<text x="84.6" y="101.2">2</text>
<text x="52.5" y="103.7">A4</text>
<text x="52.5" y="106.3">A5</text>
<text x="80" y="106.3">RX &lt; 0</text>
<text x="80.1" y="103.7">TX &gt; 1</text>
</g>
<text font-size="1.9" fill="#fff" x="71.6" y="71" transform="rotate(90 71.6 71)">ARDUINO</text>
<g font-size="1.7" fill="#fff">
<text x="52.4" y="73.1">RESET</text>
<text x="56.5" y="81.6" transform="rotate(90 56.5 81.6)">POWER</text>
<text x="79.9" y="87.3" transform="rotate(90 79.9 87.3)">DIGITAL (PWM~)</text>
<text x="56" y="91.7" transform="rotate(90 56 91.7)">ANALOG IN</text>
</g>
<g font-size="1.6" fill="#fff">
<text x="56.9" y="109.7">blogembarcado.blogspot.com</text>
<text x="57" y="108.2">www.arduino.cc</text>
</g>
<text font-size="1.5" fill="#808000" x="62.2" y="94.8" transform="rotate(-90 62.2 94.8)">ATMEL</text>
<text font-size="1.4" fill="#fff" x="52.5" y="83.4">GND</text>
<text font-size="1.2" fill="#808000" x="63.9" y="92.2" transform="rotate(-90 63.9 92.2)">ATMEGA328P</text>
</svg>
